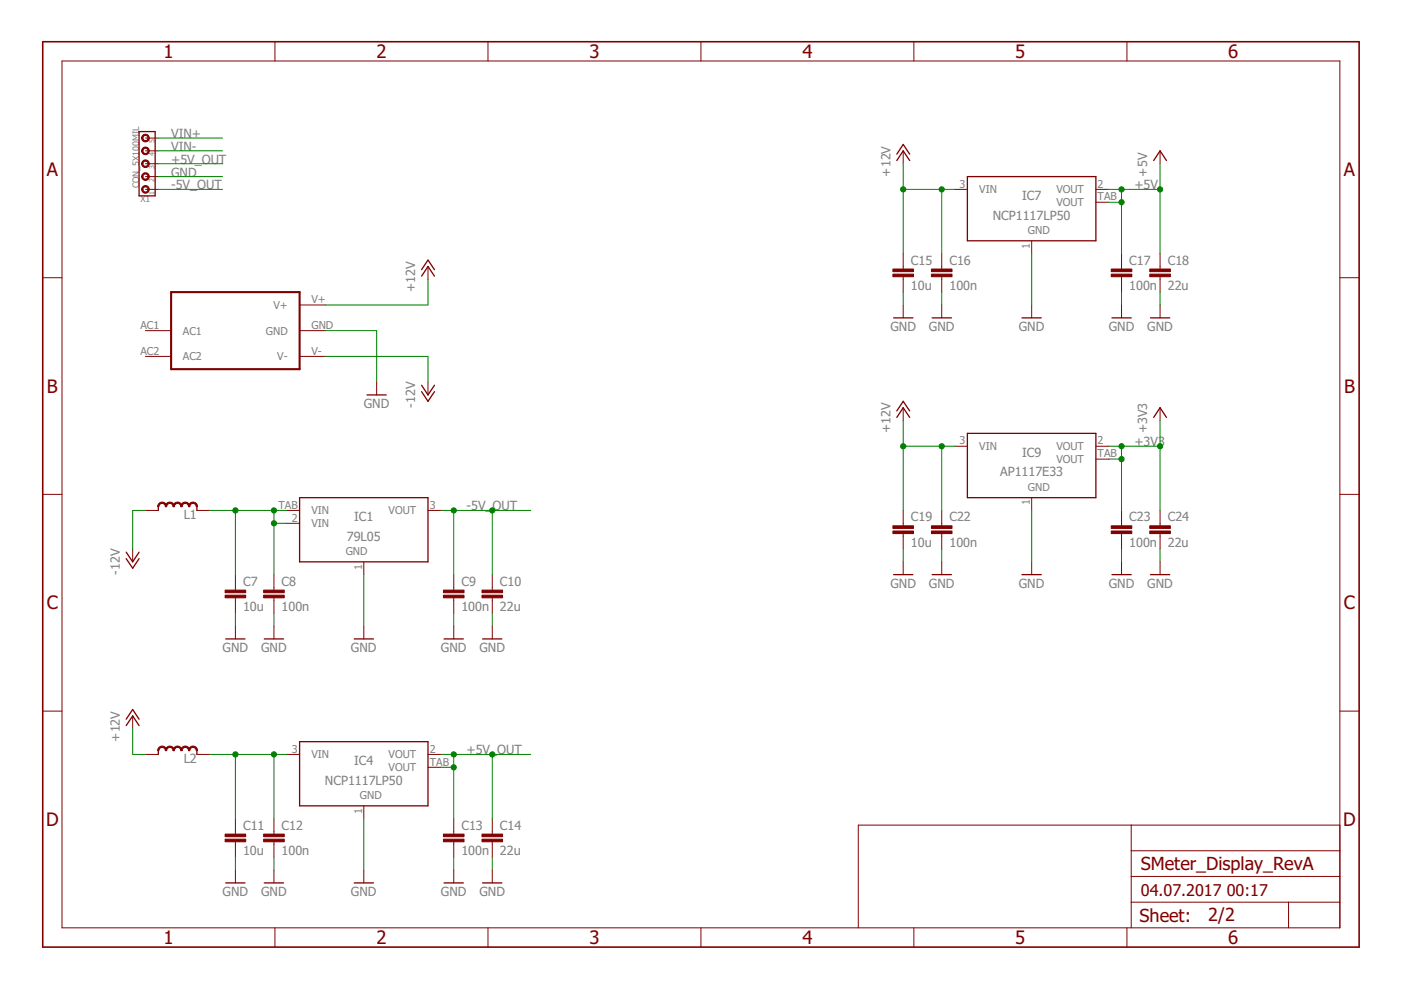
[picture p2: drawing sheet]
<svg xmlns="http://www.w3.org/2000/svg" width="297mm" height="210mm" viewBox="0 0 297 210" stroke-linecap="round" stroke-linejoin="round" font-family="sans-serif">
<g fill="none" stroke="#800000" stroke-width=".21">
<path d="M13.1 12.9h271v183.8h-271zM58.3 8.8v4.1M103.5 8.8v4.1M148.6 8.8v4.1M193.8 8.8v4.1M238.9 8.8v4.1M30.8 37.4h2.8M30.8 34.7h2.8M30.8 32h2.8M30.8 29.3h2.8M191.5 32v2.7M246 32v2.7"/>
<path d="M9.1 58.9h4M30.8 40.2h2.8M90.7 56.5v2.7M191.5 53.8v3.2M191.5 58.7v3.2M199.7 53.8v3.2M199.7 58.7v3.2M202.4 40.2h2.7M218.7 51.1v2.7M232.3 40.2h2.8M232.3 42.9h2.8M237.8 53.8v3.2"/>
<path d="M237.8 58.7v3.2M246 53.8v3.2M246 58.7v3.2M284.1 58.9h4.1M30.8 70.1h5.5M30.8 75.6h5.5M63.5 64.7h5.5M63.5 70.1h5.5M63.5 75.6h5.5M191.5 64.7v2.7M199.7 64.7v2.7M218.7 64.7v2.7"/>
<path d="M237.8 64.7v2.7M246 64.7v2.7M79.9 81v2.7M90.7 81v2.7M191.5 86.4v2.8M202.4 94.6h2.7M232.3 94.6h2.8M232.3 97.3h2.8M246 86.4v2.8M9.1 104.8h4M28.1 116.4v2.7M30.8 108.2h2.8"/>
<path d="M41.7 108.2h2.7M60.8 108.2h2.7M60.8 111h2.7M77.1 119.1v2.7M90.7 108.2h2.8M191.5 108.2v3.3M191.5 113.1v3.3M191.5 119.1v2.7M199.7 108.2v3.3M199.7 113.1v3.3M199.7 119.1v2.7M218.7 105.5v2.7"/>
<path d="M218.7 119.1v2.7M237.8 108.2v3.3M237.8 113.1v3.3M237.8 119.1v2.7M246 108.2v3.3M246 113.1v3.3M246 119.1v2.7M284.1 104.8h4.1M49.9 121.8v3.3M49.9 126.7v3.3M49.9 132.7v2.8M58.1 121.8v3.3"/>
<path d="M58.1 126.7v3.3M58.1 132.7v2.8M77.1 132.7v2.8M96.2 121.8v3.3M96.2 126.7v3.3M96.2 132.7v2.8M104.4 121.8v3.3M104.4 126.7v3.3M104.4 132.7v2.8M9.1 150.8h4M28.1 151.8v2.7M30.8 160h2.8"/>
<path d="M41.7 160h2.7M60.8 160h2.7M90.7 160h2.8M284.1 150.8h4.1M49.9 173.6v3.2M49.9 178.5v3.3M58.1 173.6v3.2M58.1 178.5v3.3M77.1 170.9v2.7M90.7 162.7h2.8M96.2 173.6v3.2M96.2 178.5v3.3"/>
<path d="M104.4 173.6v3.2M104.4 178.5v3.3M239.8 174.9v21.8M284.1 174.9h-102.1v21.8M49.9 184.5v2.7M58.1 184.5v2.7M58.3 196.7v4.1M77.1 184.5v2.7M96.2 184.5v2.7M103.5 196.7v4.1M104.4 184.5v2.7M148.6 196.7v4.1"/>
<path d="M193.8 196.7v4.1M238.9 196.7v4.1M239.8 191.3h44.3M239.8 185.8h44.3M239.8 180.4h44.3M273.2 191.3v5.4"/>
</g>
<path d="M9.1 8.8h279.1v192h-279.1z" fill="none" stroke="#800000" stroke-width=".34"/>
<g fill="none" stroke="#800000" stroke-width=".28">
<path d="M29.5 27.9h3.4v13.6h-3.4zM190.1 34l1.4-2 1.4 2M190.1 32.7l1.4-2.1 1.4 2.1M205.1 37.4h27.2v13.7h-27.2zM244.6 34l1.4-2 1.3 2M89.4 58.5l1.3-2 1.4 2M89.4 57.2l1.3-2.1 1.4 2.1M189.5 67.4h4M197.6 67.4h4.1M216.7 67.4h4.1M235.8 67.4h4M243.9 67.4h4.1"/>
<path d="M77.8 83.7h4.1M89.4 81.7l1.3 2 1.4-2M89.4 83l1.3 2.1 1.4-2.1M190.1 88.5l1.4-2.1 1.4 2.1M190.1 87.1l1.4-2 1.4 2M205.1 91.9h27.2v13.6h-27.2zM244.6 88.5l1.4-2.1 1.3 2.1M26.8 117.1l1.3 2 1.4-2M26.8 118.4l1.3 2.1 1.4-2.1M33.6 107.4v.8M41.7 107.4v.8M63.5 105.5h27.2v13.6h-27.2z"/>
<path d="M47.9 135.5h4M56 135.5h4.1M75.1 135.5h4.1M94.1 135.5h4.1M102.3 135.5h4.1M189.5 121.8h4M197.6 121.8h4.1M216.7 121.8h4.1M235.8 121.8h4M243.9 121.8h4.1M26.8 153.8l1.3-2 1.4 2M26.8 152.5l1.3-2.1 1.4 2.1"/>
<path d="M33.6 159.2v.8M41.7 159.2v.8M63.5 157.2h27.2v13.7h-27.2zM47.9 187.2h4M56 187.2h4.1M75.1 187.2h4.1M94.1 187.2h4.1M102.3 187.2h4.1"/>
</g>
<path d="M36.3 61.9h27.2v16.4h-27.2z" fill="none" stroke="#800000" stroke-width=".44"/>
<g fill="#800000" stroke="#800000" stroke-width=".21">
<path d="M30.2 39.6a.81 .81 0 0 1 1.3 .1 .81 .81 0 0 1-.4 1.2 .81 .81 0 0 1-1.1-.7h.3a.54 .54 0 0 1 .7-.6 .54 .54 0 0 1 .2 .9 .54 .54 0 0 1-.9-.2v-.1h-.3z" fill-rule="evenodd"/>
<path d="M30.2 36.9a.81 .81 0 0 1 1.3 .1 .81 .81 0 0 1-.4 1.2 .81 .81 0 0 1-1.1-.8h.3a.54 .54 0 0 1 .7-.5 .54 .54 0 0 1 .2 .9 .54 .54 0 0 1-.9-.2v-.2h-.3z" fill-rule="evenodd"/>
<path d="M30.2 34.2a.81 .81 0 0 1 1.3 .1 .81 .81 0 0 1-.4 1.2 .81 .81 0 0 1-1.1-.8h.3a.54 .54 0 0 1 .7-.5 .54 .54 0 0 1 .2 .9 .54 .54 0 0 1-.9-.2v-.2h-.3z" fill-rule="evenodd"/>
<path d="M30.2 31.5a.81 .81 0 0 1 1.3 .1 .81 .81 0 0 1-.4 1.2 .81 .81 0 0 1-1.1-.8h.3a.54 .54 0 0 1 .7-.5 .54 .54 0 0 1 .2 .8 .54 .54 0 0 1-.9-.1v-.2h-.3z" fill-rule="evenodd"/>
<path d="M30.2 28.7a.81 .81 0 0 1 1.3 .1 .81 .81 0 0 1-.4 1.2 .81 .81 0 0 1-1.1-.7h.3a.54 .54 0 0 1 .7-.6 .54 .54 0 0 1 .2 .9 .54 .54 0 0 1-.9-.1v-.2h-.3z" fill-rule="evenodd"/>
<path d="M33.7 106.8a.95 .95 0 0 1 1-.3 .95 .95 0 0 1 .6 .9h-.2a.69 .69 0 0 0-.7-.7 .69 .69 0 0 0-.7 .7h-.3z" fill-rule="evenodd"/>
<path d="M35.3 106.8a.96 .96 0 0 1 1.1-.3 .96 .96 0 0 1 .6 .9h-.3a.69 .69 0 0 0-.7-.7 .69 .69 0 0 0-.7 .7h-.2z" fill-rule="evenodd"/>
<path d="M36.9 106.8a.96 .96 0 0 1 1.1-.3 .96 .96 0 0 1 .6 .9h-.3a.68 .68 0 0 0-.6-.7 .68 .68 0 0 0-.7 .7h-.3z" fill-rule="evenodd"/>
<path d="M38.6 106.8a.95 .95 0 0 1 1-.3 .95 .95 0 0 1 .6 .9h-.2a.68 .68 0 0 0-.7-.7 .68 .68 0 0 0-.7 .7h-.3z" fill-rule="evenodd"/>
<path d="M40.2 106.8a.95 .95 0 0 1 1.1-.3 .95 .95 0 0 1 .6 .9h-.3a.68 .68 0 0 0-.7-.7 .68 .68 0 0 0-.7 .7h-.2z" fill-rule="evenodd"/>
<path d="M33.7 158.5a.95 .95 0 0 1 1-.3 .95 .95 0 0 1 .6 1h-.2a.69 .69 0 0 0-.7-.7 .69 .69 0 0 0-.7 .7h-.3z" fill-rule="evenodd"/>
<path d="M35.3 158.5a.96 .96 0 0 1 1.1-.3 .96 .96 0 0 1 .6 1h-.3a.69 .69 0 0 0-.7-.7 .69 .69 0 0 0-.7 .7h-.2z" fill-rule="evenodd"/>
<path d="M36.9 158.5a.96 .96 0 0 1 1.1-.3 .96 .96 0 0 1 .6 1h-.3a.68 .68 0 0 0-.6-.7 .68 .68 0 0 0-.7 .7h-.3z" fill-rule="evenodd"/>
<path d="M38.6 158.5a.95 .95 0 0 1 1-.3 .95 .95 0 0 1 .6 1h-.2a.68 .68 0 0 0-.7-.7 .68 .68 0 0 0-.7 .7h-.3z" fill-rule="evenodd"/>
<path d="M40.2 158.5a.95 .95 0 0 1 1.1-.3 .95 .95 0 0 1 .6 1h-.3a.68 .68 0 0 0-.7-.7 .68 .68 0 0 0-.7 .7h-.2z" fill-rule="evenodd"/>
</g>
<g fill="#800000" stroke="#800000" stroke-width=".21">
<path d="M47.7 126.2h4.4v.5h-4.4z"/>
<path d="M47.7 125.1h4.4v.6h-4.4z"/>
<path d="M55.9 126.2h4.4v.5h-4.4z"/>
<path d="M55.9 125.1h4.4v.6h-4.4z"/>
<path d="M94 126.2h4.4v.5h-4.4z"/>
<path d="M94 125.1h4.4v.6h-4.4z"/>
<path d="M102.2 126.2h4.4v.5h-4.4z"/>
<path d="M102.2 125.1h4.4v.6h-4.4z"/>
<path d="M47.7 177.9h4.4v.6h-4.4z"/>
<path d="M47.7 176.8h4.4v.6h-4.4z"/>
<path d="M55.9 177.9h4.4v.6h-4.4z"/>
<path d="M55.9 176.8h4.4v.6h-4.4z"/>
<path d="M94 177.9h4.4v.6h-4.4z"/>
<path d="M94 176.8h4.4v.6h-4.4z"/>
<path d="M102.2 177.9h4.4v.6h-4.4z"/>
<path d="M102.2 176.8h4.4v.6h-4.4z"/>
<path d="M189.3 58.1h4.4v.6h-4.4z"/>
<path d="M189.3 57h4.4v.6h-4.4z"/>
<path d="M197.5 58.1h4.3v.6h-4.3z"/>
<path d="M197.5 57h4.3v.6h-4.3z"/>
<path d="M235.6 58.1h4.4v.6h-4.4z"/>
<path d="M235.6 57h4.4v.6h-4.4z"/>
<path d="M243.8 58.1h4.3v.6h-4.3z"/>
<path d="M243.8 57h4.3v.6h-4.3z"/>
<path d="M189.3 112.6h4.4v.5h-4.4z"/>
<path d="M189.3 111.5h4.4v.5h-4.4z"/>
<path d="M197.5 112.6h4.3v.5h-4.3z"/>
<path d="M197.5 111.5h4.3v.5h-4.3z"/>
<path d="M235.6 112.6h4.4v.5h-4.4z"/>
<path d="M235.6 111.5h4.4v.5h-4.4z"/>
<path d="M243.8 112.6h4.3v.5h-4.3z"/>
<path d="M243.8 111.5h4.3v.5h-4.3z"/>
</g>
<g fill="none" stroke="#008000" stroke-width=".21">
<path d="M33.6 29.3h13.6M33.6 32h13.6M33.6 34.7h13.6M33.6 37.4h13.6M191.5 34.7v19.1M246 34.7v19.1M33.6 40.2h13.6M90.7 59.2v5.5h-21.7M191.5 40.2h10.9M199.7 40.2v13.6M218.7 53.8v10.9M235.1 40.2h10.9"/>
<path d="M235.1 42.9h2.7M237.8 40.2v13.6M69 70.1h10.9v10.9M69 75.6h21.7v5.4M191.5 61.9v2.8M199.7 61.9v2.8M237.8 61.9v2.8M246 61.9v2.8M191.5 89.2v19M191.5 94.6h10.9M199.7 94.6v13.6M235.1 94.6h10.9"/>
<path d="M235.1 97.3h2.7M237.8 94.6v13.6M246 89.2v19M30.8 108.2h-2.7v8.2M44.4 108.2h16.4M49.9 108.2v13.6M58.1 108.2v13.6M58.1 111h2.7M93.5 108.2h19M96.2 108.2v13.6M104.4 108.2v13.6M191.5 116.4v2.7"/>
<path d="M199.7 116.4v2.7M218.7 108.2v10.9M237.8 116.4v2.7M246 116.4v2.7M49.9 130v2.7M58.1 130v2.7M77.1 121.8v10.9M96.2 130v2.7M104.4 130v2.7M28.1 154.5v5.5h2.7M44.4 160h16.4M49.9 160v13.6"/>
<path d="M58.1 160v13.6M93.5 160h19M96.2 160v13.6M104.4 160v13.6M77.1 173.6v10.9M93.5 162.7h2.7M49.9 181.8v2.7M58.1 181.8v2.7M96.2 181.8v2.7M104.4 181.8v2.7"/>
</g>
<g fill="#008000" stroke="#008000" stroke-width=".21">
<circle cx="96.2" cy="160" r=".55"/>
<circle cx="104.4" cy="160" r=".55"/>
<circle cx="96.2" cy="162.7" r=".55"/>
<circle cx="96.2" cy="108.2" r=".55"/>
<circle cx="104.4" cy="108.2" r=".55"/>
<circle cx="199.7" cy="40.2" r=".55"/>
<circle cx="191.5" cy="40.2" r=".55"/>
<circle cx="199.7" cy="94.6" r=".55"/>
<circle cx="191.5" cy="94.6" r=".55"/>
<circle cx="49.9" cy="108.2" r=".55"/>
<circle cx="58.1" cy="108.2" r=".55"/>
<circle cx="58.1" cy="111" r=".55"/>
<circle cx="49.9" cy="160" r=".55"/>
<circle cx="58.1" cy="160" r=".55"/>
<circle cx="237.8" cy="40.2" r=".55"/>
<circle cx="246" cy="40.2" r=".55"/>
<circle cx="237.8" cy="42.9" r=".55"/>
<circle cx="237.8" cy="94.6" r=".55"/>
<circle cx="246" cy="94.6" r=".55"/>
<circle cx="237.8" cy="97.3" r=".55"/>
</g>
<g font-size="3.9" fill="#800000">
<text x="34.6" y="12.3">1</text>
<text x="79.8" y="12.3">2</text>
<text x="125" y="12.3">3</text>
<text x="170.1" y="12.3">4</text>
<text x="215.3" y="12.3">5</text>
<text x="260.4" y="12.3">6</text>
<text x="9.9" y="37.3">A</text>
<text x="284.9" y="37.3">A</text>
<text x="9.9" y="83.2">B</text>
<text x="285" y="83.2">B</text>
<text x="9.9" y="129.2">C</text>
<text x="284.9" y="129.2">C</text>
<text x="9.8" y="175.1">D</text>
<text x="284.8" y="175.1">D</text>
<text x="34.6" y="200.2">1</text>
<text x="79.8" y="200.2">2</text>
<text x="125" y="200.2">3</text>
<text x="170.1" y="200.2">4</text>
<text x="215.3" y="200.2">5</text>
<text x="260.4" y="200.2">6</text>
</g>
<g font-size="3.8" fill="#800000">
<text x="241.9" y="184.5">SMeter_Display_RevA</text>
<text x="241.6" y="195.5">Sheet:</text>
<text x="256.2" y="195.4">2/2</text>
</g>
<g font-size="3.5" fill="#800000">
<text x="241.9" y="189.9">04.07.2017</text>
<text x="260.1" y="189.9">00:17</text>
</g>
<g font-size="2.7" fill="#808080">
<text x="36.3" y="29.3">VIN+</text>
<text x="36.3" y="32">VIN-</text>
<text x="36.3" y="34.7">+5V_OUT</text>
<text x="36.3" y="37.4">GND</text>
<text x="36.3" y="40.2">-5V_OUT</text>
<text x="188.8" y="37.4" transform="rotate(-90 188.8 37.4)">+12V</text>
<text x="240.5" y="40.2">+5V</text>
<text x="243.2" y="37.4" transform="rotate(-90 243.2 37.4)">+5V</text>
<text x="210.5" y="46.6">NCP1117LP50</text>
<text x="216.7" y="42.5">IC7</text>
<text x="193.1" y="56.1">C15</text>
<text x="201.3" y="56.1">C16</text>
<text x="239.4" y="56.1">C17</text>
<text x="247.6" y="56.1">C18</text>
<text x="88" y="61.9" transform="rotate(-90 88 61.9)">+12V</text>
<text x="193.1" y="61.5">10u</text>
<text x="201.3" y="61.5">100n</text>
<text x="239.4" y="61.5">100n</text>
<text x="247.6" y="61.5">22u</text>
<text x="188.8" y="70.1">GND</text>
<text x="196.9" y="70.1">GND</text>
<text x="216" y="70.1">GND</text>
<text x="235.1" y="70.1">GND</text>
<text x="243.2" y="70.1">GND</text>
<text x="77.1" y="86.4">GND</text>
<text x="88" y="86.4" transform="rotate(-90 88 86.4)">-12V</text>
<text x="188.8" y="91.9" transform="rotate(-90 188.8 91.9)">+12V</text>
<text x="240.5" y="94.6">+3V3</text>
<text x="243.2" y="91.9" transform="rotate(-90 243.2 91.9)">+3V3</text>
<text x="212.1" y="101">AP1117E33</text>
<text x="216.7" y="96.9">IC9</text>
<text x="38.9" y="110.1">L1</text>
<text x="75.1" y="110.5">IC1</text>
<text x="98.9" y="108.2">-5V_</text>
<text x="104.4" y="108.2">OUT</text>
<text x="193.1" y="110.5">C19</text>
<text x="201.3" y="110.5">C22</text>
<text x="239.4" y="110.5">C23</text>
<text x="247.6" y="110.5">C24</text>
<text x="73.5" y="114.6">79L05</text>
<text x="193.1" y="116">10u</text>
<text x="201.3" y="116">100n</text>
<text x="239.4" y="116">100n</text>
<text x="247.6" y="116">22u</text>
<text x="25.4" y="121.8" transform="rotate(-90 25.4 121.8)">-12V</text>
<text x="51.5" y="124.2">C7</text>
<text x="59.7" y="124.2">C8</text>
<text x="97.8" y="124.2">C9</text>
<text x="106" y="124.2">C10</text>
<text x="188.8" y="124.6">GND</text>
<text x="196.9" y="124.6">GND</text>
<text x="216" y="124.6">GND</text>
<text x="235.1" y="124.6">GND</text>
<text x="243.2" y="124.6">GND</text>
<text x="51.5" y="129.6">10u</text>
<text x="59.7" y="129.6">100n</text>
<text x="97.8" y="129.6">100n</text>
<text x="106" y="129.6">22u</text>
<text x="47.2" y="138.2">GND</text>
<text x="55.3" y="138.2">GND</text>
<text x="74.4" y="138.2">GND</text>
<text x="93.5" y="138.2">GND</text>
<text x="101.6" y="138.2">GND</text>
<text x="25.4" y="157.2" transform="rotate(-90 25.4 157.2)">+12V</text>
<text x="38.9" y="161.9">L2</text>
<text x="98.9" y="160">+5V_OUT</text>
<text x="68.9" y="166.4">NCP1117LP50</text>
<text x="75.1" y="162.3">IC4</text>
<text x="51.5" y="175.9">C11</text>
<text x="59.7" y="175.9">C12</text>
<text x="97.8" y="175.9">C13</text>
<text x="106" y="175.9">C14</text>
<text x="51.5" y="181.3">10u</text>
<text x="59.7" y="181.3">100n</text>
<text x="97.8" y="181.3">100n</text>
<text x="106" y="181.3">22u</text>
<text x="47.2" y="189.9">GND</text>
<text x="55.3" y="189.9">GND</text>
<text x="74.4" y="189.9">GND</text>
<text x="93.5" y="189.9">GND</text>
<text x="101.6" y="189.9">GND</text>
</g>
<g font-size="2.3" fill="#808080">
<text x="203.5" y="39.8">3</text>
<text x="207.6" y="41">VIN</text>
<text x="224" y="41">VOUT</text>
<text x="232.7" y="39.8">2</text>
<text x="224" y="43.7">VOUT</text>
<text x="232.7" y="42.5">TAB</text>
<text x="217.9" y="49.7">GND</text>
<text x="218.3" y="52.7" transform="rotate(-90 218.3 52.7)">1</text>
<text x="58" y="65.5">V+</text>
<text x="66" y="64.3">V+</text>
<text x="29.8" y="69.7">AC1</text>
<text x="38.8" y="70.9">AC1</text>
<text x="56.4" y="70.9">GND</text>
<text x="66" y="69.7">GND</text>
<text x="29.8" y="75.2">AC2</text>
<text x="38.8" y="76.4">AC2</text>
<text x="58.8" y="76.4">V-</text>
<text x="66" y="75.2">V-</text>
<text x="203.5" y="94.2">3</text>
<text x="207.6" y="95.4">VIN</text>
<text x="224" y="95.4">VOUT</text>
<text x="232.7" y="94.2">2</text>
<text x="224" y="98.2">VOUT</text>
<text x="232.7" y="97">TAB</text>
<text x="59.1" y="107.8">TAB</text>
<text x="91.1" y="107.8">3</text>
<text x="217.9" y="104.1">GND</text>
<text x="218.3" y="107.2" transform="rotate(-90 218.3 107.2)">1</text>
<text x="61.9" y="110.6">2</text>
<text x="66" y="109">VIN</text>
<text x="66" y="111.8">VIN</text>
<text x="82.4" y="109">VOUT</text>
<text x="73.3" y="117.8">GND</text>
<text x="76.8" y="120.8" transform="rotate(-90 76.8 120.8)">1</text>
<text x="61.9" y="159.6">3</text>
<text x="66" y="160.8">VIN</text>
<text x="82.4" y="160.8">VOUT</text>
<text x="91.1" y="159.6">2</text>
<text x="82.4" y="163.5">VOUT</text>
<text x="91.1" y="162.3">TAB</text>
<text x="76.3" y="169.5">GND</text>
<text x="76.8" y="172.5" transform="rotate(-90 76.8 172.5)">1</text>
</g>
<g font-size="1.9" fill="#808080">
<text x="29.5" y="39.9" transform="rotate(-90 29.5 39.9)">CON_5X100MIL</text>
<text x="29.8" y="42.9">X1</text>
</g>
<g font-size="1.5" fill="#808080">
<text x="32.7" y="35.8" transform="rotate(-90 32.7 35.8)">3</text>
<text x="32.7" y="33.1" transform="rotate(-90 32.7 33.1)">4</text>
<text x="32.7" y="30.4" transform="rotate(-90 32.7 30.4)">5</text>
<text x="32.7" y="41.2" transform="rotate(-90 32.7 41.2)">1</text>
<text x="32.7" y="38.5" transform="rotate(-90 32.7 38.5)">2</text>
</g>
</svg>
